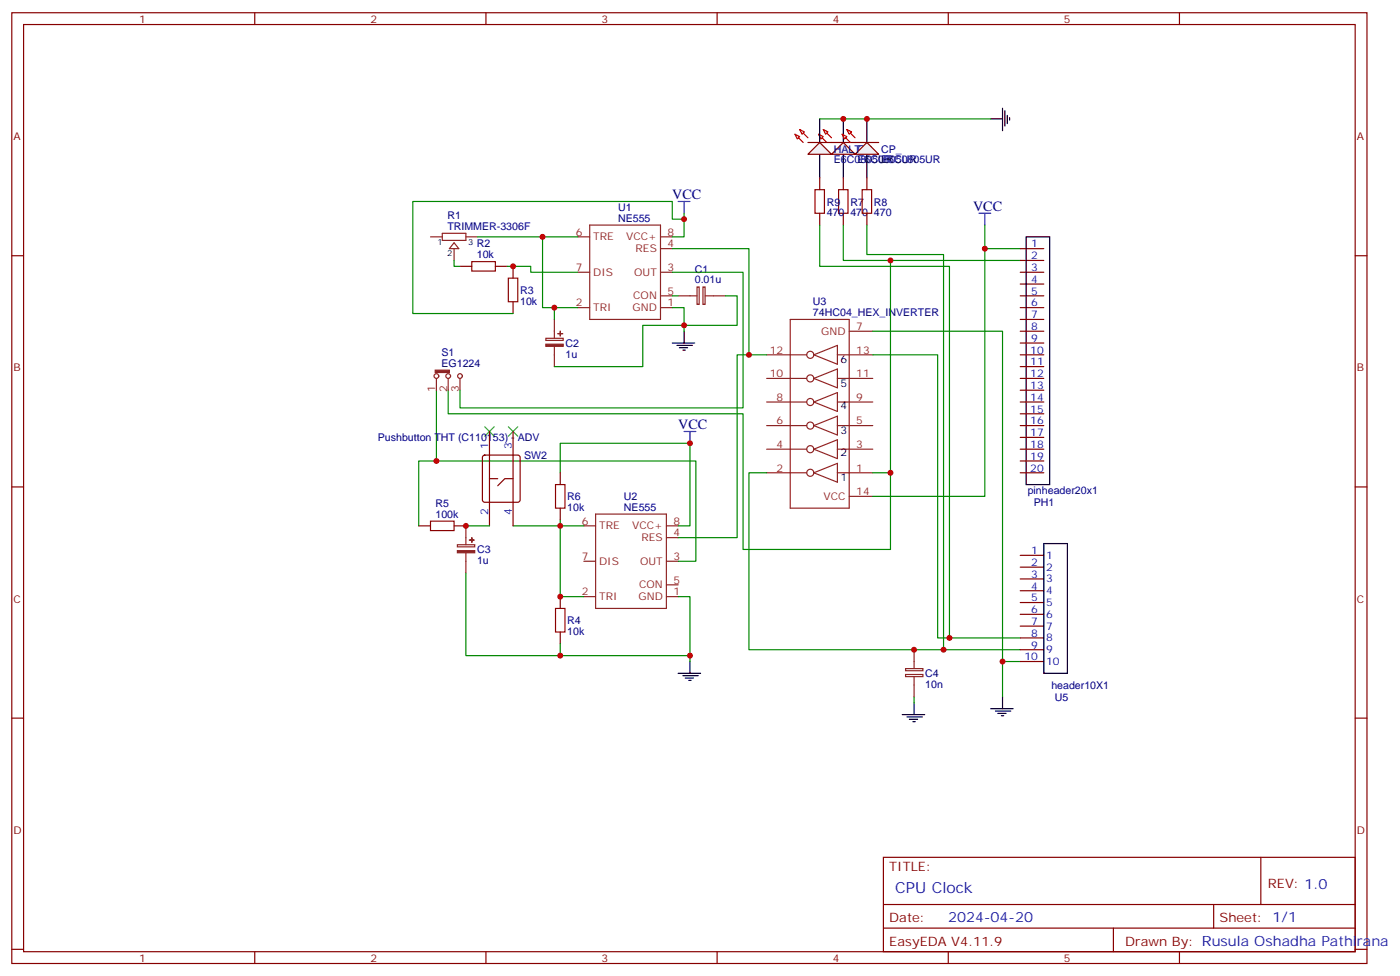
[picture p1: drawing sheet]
<svg xmlns="http://www.w3.org/2000/svg" width="419mm" height="292mm" viewBox="0 0 419 292" stroke-linecap="round" stroke-linejoin="round" font-family="sans-serif">
<g fill="none" stroke="#870000" stroke-width=".35">
<path d="M3.5 3.8h405.4v284.3h-405.4zM7.1 7.3h398.2v277.3h-398.2zM76.2 3.8v3.5M145.3 3.8v3.5M214.5 3.8v3.5M283.6 3.8v3.5M352.8 3.8v3.5M3.5 76.5h3.6M137.6 79.7h3.5M148.2 79.7h3.5M153.5 79.7v3.5M405.3 76.5h3.6"/>
<path d="M153.5 90.2v3.6M3.5 145.6h3.6M125.2 157.3h3.6M135.8 157.3h3.5M167.6 141.4v3.5M167.6 152v3.5M405.3 145.6h3.6M167.6 178.4v3.6M167.6 189v3.5M3.5 214.8h3.6M405.3 214.8h3.6M264.2 256.4h141.1v28.2h-141.1z"/>
<path d="M377.1 256.4v14.1M264.2 270.5h141.1M264.2 277.6h141.1M333 277.6v7M363 270.5v7.1M3.5 283.9h3.6M76.2 284.6v3.5M145.3 284.6v3.5M214.5 284.6v3.5M283.6 284.6v3.5M352.8 284.6v3.5M405.3 283.9h3.6"/>
</g>
<path d="M202.8 60.3h3.6M204.6 60.3v3.5M292.8 63.8h3.5M294.6 63.8v3.5M204.6 129h3.5M206.4 129v3.6" fill="none" stroke="#00f" stroke-width=".35"/>
<g fill="none" stroke="#008700" stroke-width=".35">
<path d="M135.8 77.9v1.8h1.8M142.9 70.8h19.4M151.7 79.7h7v1.7h14.2M172.9 70.8h-10.6v21.2h10.6M201.1 74.4h22.9v31.7h-3.5v54.7h-17.7M204.6 63.8v7h-3.5M204.6 65.5h-3.5v-5.2h-77.6v33.5h30M294.6 67.3v7.1h10.6M305.2 77.9h-38.9v63.5M165.8 92v3.5M201.1 92h3.5v7.1M201.1 81.4h21.1v40.6h-84.6v-5.3"/>
<path d="M201.1 88.5h1.7M217 88.5h3.5v8.8h-28.2v12.3h-26.5M134.1 116.7v7.1h88.1v40.5h44.1v-22.9h-5.2M261.1 106.1h19.4v84.7h24.7M125.2 157.3v-19.4h82.9v30h-5.3M153.5 157.3h21.1M167.6 141.4v-8.8h38.8v24.7h-3.6M167.6 155.5v22.9h7M229.3 141.4h-5.3v52.9h81.2M139.3 171.4v24.7h28.3M202.8 178.4h3.6v19.4M167.6 192.5v3.6h38.8"/>
<path d="M305.2 197.8h-5.3v10.6"/>
</g>
<g fill="none" stroke="#000" stroke-width=".35">
<path d="M252.2 35.6v7M252.2 46.1v7.1M204.6 99.1v3.5M201.1 102.6h6.7M202.5 103.3h4.6M203.2 104h2.5M204.3 104.7h.7M206.4 197.8v3.6M202.8 201.4h6.7M204.3 202.1h4.5M205 202.8h2.4M206 203.5h.7"/>
<path d="M296.3 211.9h6.7M297.7 212.7h4.6M298.4 213.4h2.5M299.5 214.1h.7M299.9 208.4v3.5"/>
</g>
<g fill="none" stroke="#8c2424" stroke-width=".35">
<path d="M128.8 70.8h3.5M132.3 69.8h7v2.1h-7zM135.8 72.6l1.4 1.8h-2.8zM135.8 74.4v3.5M139.3 70.8h3.6M172.9 70.8h3.5M176.4 67.3h21.2v28.2h-21.2zM197.6 70.8h3.5M197.6 74.4h3.5M165.8 95.5v5.7M172.9 81.4h3.5M172.9 92h3.5"/>
<path d="M197.6 81.4h3.5M197.6 92h3.5M197.6 88.5h3.5M202.8 88.5h5.7M208.5 85.8h.6v5.2h-.6zM210.3 85.8h.6v5.2h-.6zM211 88.5h6M236.4 95.5h17.6v56.5h-17.6zM254 99.1h7.1M163.3 101.2h5.2v.6h-5.2zM165.8 103.6v6M229.3 113.2h12"/>
<path d="M229.3 106.1h12M243.4 106.1l7.1-2.8v5.6zM243.4 113.2l7.1-2.9v5.7zM250.5 113.2h10.6M250.5 106.1h10.6M229.3 134.3h12M229.3 127.3h12M229.3 120.2h12M243.4 120.2l7.1-2.8v5.6zM243.4 127.3l7.1-2.8v5.6zM243.4 134.3l7.1-2.8v5.7zM250.5 134.3h10.6"/>
<path d="M250.5 127.3h10.6M250.5 120.2h10.6M139.3 157.3v5.6M174.6 157.3h3.6M178.2 153.7h21.1v28.3h-21.1zM199.3 157.3h3.5M229.3 141.4h12M243.4 141.4l7.1-2.8v5.6zM250.5 141.4h10.6M254 148.4h7.1M136.8 162.9h5.2v.6h-5.2zM139.3 165.4v6"/>
<path d="M174.6 167.9h3.6M174.6 178.4h3.6M199.3 167.9h3.5M199.3 178.4h3.5M199.3 174.9h3.5M199.3 160.8h3.5"/>
<circle cx="242.4" cy="113.2" r="1.06"/>
<circle cx="242.4" cy="106.1" r="1.06"/>
<circle cx="242.4" cy="127.3" r="1.06"/>
<circle cx="242.4" cy="120.2" r="1.06"/>
<circle cx="242.4" cy="134.3" r="1.06"/>
<circle cx="242.4" cy="141.4" r="1.06"/>
</g>
<path d="M141.1 78.2h7.1v2.9h-7.1zM152 83.2h2.9v7h-2.9zM128.8 155.9h7v2.8h-7zM166.2 144.9h2.8v7.1h-2.8zM166.2 182h2.8v7h-2.8z" fill="none" stroke="#a10000" stroke-width=".35"/>
<g fill="#8c2424" stroke="#8c2424" stroke-width=".35">
<path d="M163.3 102.9h5.2v.7h-5.2z"/>
<path d="M166.9 99.8h1.4z"/>
<path d="M167.6 99.1v1.4z"/>
<path d="M136.8 164.7h5.2v.6h-5.2z"/>
<path d="M140.4 161.5h1.4z"/>
<path d="M141.1 160.8v1.4z"/>
</g>
<path d="M252.2 42.6l3.6 3.5h-7.1z" fill="#f0f0f0" stroke="#870000" stroke-width=".35"/>
<path d="M246.2 38.7l2.5 2.5M244.8 40.1l2.5 2.5" fill="none" stroke="#f00" stroke-width=".35"/>
<g fill="#f0f0f0" stroke="#f00" stroke-width=".35">
<path d="M246.2 38.7l1.4 .7-.7 .7z"/>
<path d="M244.8 40.1l1.4 .8-.7 .7z"/>
</g>
<path d="M248.7 42.6h7.1" fill="none" stroke="#870000" stroke-width=".35"/>
<path d="M259.3 35.6v7M259.3 46.1v7.1" fill="none" stroke="#000" stroke-width=".35"/>
<path d="M259.3 42.6l3.5 3.5h-7z" fill="#f0f0f0" stroke="#870000" stroke-width=".35"/>
<path d="M253.3 38.7l2.5 2.5M251.9 40.1l2.5 2.5" fill="none" stroke="#f00" stroke-width=".35"/>
<g fill="#f0f0f0" stroke="#f00" stroke-width=".35">
<path d="M253.3 38.7l1.4 .7-.7 .7z"/>
<path d="M251.9 40.1l1.4 .8-.7 .7z"/>
</g>
<path d="M252.2 53.2v3.5M255.8 42.6h7M259.3 53.2v3.5M252.2 63.8v3.5M259.3 63.8v3.5" fill="none" stroke="#870000" stroke-width=".35"/>
<path d="M250.8 56.7h2.8v7.1h-2.8zM257.9 56.7h2.8v7.1h-2.8z" fill="none" stroke="#a10000" stroke-width=".35"/>
<path d="M245.2 35.6v7M296.3 35.6h3.6M299.9 32.4v6.7M300.6 33.1v4.6M301.3 34.5v2.5M302 35.2v.7M245.2 46.1v7.1" fill="none" stroke="#000" stroke-width=".35"/>
<path d="M245.2 35.6h51.1M252.2 67.3v10.6h14.1M259.3 67.3v8.8h22.9v118.2M130.5 116.7v21.2M224 106.1h5.3" fill="none" stroke="#008700" stroke-width=".35"/>
<path d="M241.7 46.1l3.5-3.5 3.5 3.5z" fill="#f0f0f0" stroke="#870000" stroke-width=".35"/>
<path d="M239.2 38.7l2.5 2.5M237.8 40.1l2.4 2.5" fill="none" stroke="#f00" stroke-width=".35"/>
<g fill="#f0f0f0" stroke="#f00" stroke-width=".35">
<path d="M239.2 38.7l1.4 .7-.7 .7z"/>
<path d="M237.8 40.1l1.4 .8-.7 .7z"/>
</g>
<g fill="none" stroke="#870000" stroke-width=".35">
<path d="M241.7 42.6h7M245.2 53.2v3.5M245.2 63.8v3.5M305.2 74.4h7M305.2 77.9h7M305.2 81.4h7M305.2 84.9h7M305.2 88.5h7M305.2 92h7M305.2 95.5h7M305.2 99.1h7M305.2 102.6h7"/>
<path d="M305.2 106.1h7M305.2 109.6h7M305.2 113.2h7M305.2 116.7h7M144.5 136.3l.5-.2h9.9l.5 .2 .2 .5v12.7l-.3 .5-.4 .2h-9.9l-.5-.2-.2-.5v-12.7zM146.4 129v28.3M153.5 129v28.3M305.2 120.2h7M305.2 123.8h7M305.2 127.3h7M305.2 130.8h7M305.2 134.3h7"/>
<path d="M305.2 137.9h7M146.4 143.2h2.5M153.5 143.2h-2.5l-2.1 2.1M305.2 141.4h7M305.2 166.1h7M305.2 169.6h7M305.2 173.1h7M305.2 176.7h7M305.2 180.2h7M305.2 183.7h7M305.2 187.3h7M305.2 190.8h7"/>
<path d="M305.2 194.3h7M305.2 197.8h7"/>
</g>
<path d="M243.8 56.7h2.8v7.1h-2.8z" fill="none" stroke="#a10000" stroke-width=".35"/>
<path d="M245.2 67.3v12.4h38.8v111.1M294.6 74.4v74h-33.5M261.1 99.1h38.8v98.7M139.3 157.3h7.1M273.4 208.4v1.8" fill="none" stroke="#008700" stroke-width=".35"/>
<g fill="none" stroke="#8c2424" stroke-width=".35">
<path d="M130.5 113.2v3.5M134.1 113.2v3.5M137.6 113.2v3.5M270.9 200h5.1v.6h-5.1zM273.4 194.3v5.7M270.9 201.7h5.1v.7h-5.1zM273.4 202.4v6"/>
<circle cx="130.5" cy="112.5" r=".71"/>
<circle cx="134.1" cy="112.5" r=".71"/>
<circle cx="137.6" cy="112.5" r=".71"/>
</g>
<path d="M306.9 70.8h7.1v74.1h-7.1zM312.2 162.6h7.1v38.8h-7.1zM269.9 213.7h6.7M271.3 214.4h4.6M272 215.1h2.5M273 215.8h.8M273.4 210.2v3.5" fill="none" stroke="#000" stroke-width=".35"/>
<path d="M145 127.6l2.8 2.9M147.8 127.6l-2.8 2.9M152 127.6l2.9 2.9M154.9 127.6l-2.9 2.9" fill="none" stroke="#3c3" stroke-width=".35"/>
<path d="M130.2 110.7h4.2v.7h-4.2z" fill="#8c2424" stroke="#8c2424" stroke-width=".35"/>
<g fill="#c00">
<circle cx="162.3" cy="70.8" r=".88"/>
<circle cx="153.5" cy="79.7" r=".88"/>
<circle cx="204.6" cy="65.5" r=".88"/>
<circle cx="204.6" cy="97.3" r=".88"/>
<circle cx="165.8" cy="92" r=".88"/>
<circle cx="167.6" cy="157.3" r=".88"/>
<circle cx="167.6" cy="178.4" r=".88"/>
<circle cx="206.4" cy="196.1" r=".88"/>
<circle cx="167.6" cy="196.1" r=".88"/>
<circle cx="259.3" cy="35.6" r=".88"/>
<circle cx="266.3" cy="77.9" r=".88"/>
<circle cx="224" cy="106.1" r=".88"/>
<circle cx="206.4" cy="132.6" r=".88"/>
<circle cx="130.5" cy="137.9" r=".88"/>
<circle cx="282.2" cy="194.3" r=".88"/>
<circle cx="252.2" cy="35.6" r=".88"/>
<circle cx="284" cy="190.8" r=".88"/>
<circle cx="266.3" cy="141.4" r=".88"/>
<circle cx="299.9" cy="197.8" r=".88"/>
<circle cx="294.6" cy="74.4" r=".88"/>
<circle cx="273.4" cy="194.3" r=".88"/>
<circle cx="139.3" cy="157.3" r=".88"/>
</g>
<text font-size="4.6" fill="#00f" x="267.8" y="267">CPU Clock</text>
<g font-size="4.2" fill="#000080">
<text x="201.1" y="59.5">VCC</text>
<text x="291" y="63.1">VCC</text>
<text x="202.8" y="128.3">VCC</text>
</g>
<text font-size="4.2" fill="#00f" x="283.6" y="275.8">2024-04-20</text>
<g font-size="3.9" fill="#800">
<text x="266" y="260.6">TITLE:</text>
<text x="379.2" y="265.6">REV: 1.0</text>
<text x="266" y="275.8">Date:</text>
<text x="364.8" y="275.8">Sheet: 1/1</text>
<text x="266" y="282.9">EasyEDA V4.11.9</text>
<text x="336.5" y="282.9">Drawn By: Rusula Oshadha Pathirana</text>
</g>
<g font-size="3.2" fill="#800">
<text x="41.6" y="6.8">1</text>
<text x="110.8" y="6.8">2</text>
<text x="179.9" y="6.8">3</text>
<text x="249.1" y="6.8">4</text>
<text x="318.2" y="6.8">5</text>
<text x="4.1" y="41.9">A</text>
<text x="405.9" y="41.9">A</text>
<text x="4.1" y="111.1">B</text>
<text x="405.9" y="111.1">B</text>
<text x="4.1" y="180.2">C</text>
<text x="405.9" y="180.2">C</text>
<text x="4.1" y="249.3">D</text>
<text x="405.9" y="249.3">D</text>
<text x="41.6" y="287.6">1</text>
<text x="110.8" y="287.6">2</text>
<text x="179.9" y="287.6">3</text>
<text x="249.1" y="287.6">4</text>
<text x="318.2" y="287.6">5</text>
</g>
<g font-size="3.2" fill="#000080">
<text x="249.4" y="45.6">HALTCP</text>
<text x="263.5" y="45.6">CP_</text>
<text x="249.4" y="48.8">E6C0805UR</text>
<text x="256.5" y="48.8">E6C0805UR</text>
<text x="263.5" y="48.8">E6C0805UR</text>
<text x="133.8" y="65.5">R1</text>
<text x="184.9" y="63.1">U1</text>
<text x="247.3" y="64.7">470</text>
<text x="247.3" y="61.5">R9</text>
<text x="254.4" y="64.7">470</text>
<text x="254.4" y="61.5">R7</text>
<text x="261.4" y="64.7">470</text>
<text x="261.4" y="61.5">R8</text>
<text x="133.8" y="68.7">TRIMMER-3306F</text>
<text x="184.9" y="66.3">NE555</text>
<text x="142.6" y="77.2">10k</text>
<text x="142.6" y="74">R2</text>
<text x="207.8" y="81.5">C1</text>
<text x="155.6" y="87.8">R3</text>
<text x="207.8" y="84.8">0.01u</text>
<text x="155.6" y="91.1">10k</text>
<text x="243.2" y="94.5">74HC04_HEX_INVERTER</text>
<text x="243.2" y="91.2">U3</text>
<text x="132" y="106.4">S1</text>
<text x="169.2" y="107">1u</text>
<text x="169.2" y="103.7">C2</text>
<text x="132" y="109.6">EG1224</text>
<text x="113" y="131.9">Pushbutton THT (C110153) - ADV</text>
<text x="156.7" y="137.2">SW2</text>
<text x="169.7" y="149.6">R6</text>
<text x="186.6" y="149.5">U2</text>
<text x="307.4" y="147.8">pinheader20x1</text>
<text x="130.3" y="154.8">100k</text>
<text x="130.3" y="151.6">R5</text>
<text x="169.7" y="152.8">10k</text>
<text x="186.6" y="152.7">NE555</text>
<text x="309.2" y="151.4">PH1</text>
<text x="142.7" y="165.4">C3</text>
<text x="142.7" y="168.7">1u</text>
<text x="169.7" y="189.9">10k</text>
<text x="169.7" y="186.6">R4</text>
<text x="276.8" y="202.5">C4</text>
<text x="276.8" y="205.7">10n</text>
<text x="314.5" y="206">header10X1</text>
<text x="315.5" y="209.6">U5</text>
</g>
<g font-size="3.2" fill="#8d2323">
<text x="172.3" y="70.5">6</text>
<text x="177.4" y="71.9">TRE</text>
<text x="187.3" y="71.9">VCC+</text>
<text x="199.7" y="70.5">8</text>
<text x="190.1" y="75.4">RES</text>
<text x="199.7" y="74">4</text>
<text x="172.3" y="81.1">7</text>
<text x="177.4" y="82.5">DIS</text>
<text x="189.7" y="82.5">OUT</text>
<text x="199.7" y="81.1">3</text>
<text x="189.4" y="89.5">CON</text>
<text x="199.7" y="88.1">5</text>
<text x="172.3" y="91.7">2</text>
<text x="177.4" y="93.1">TRI</text>
<text x="189.2" y="93.1">GND</text>
<text x="199.7" y="91.7">1</text>
<text x="245.7" y="100.1">GND</text>
<text x="256.1" y="98.7">7</text>
<text x="230.2" y="105.8">12</text>
<text x="256.1" y="105.8">13</text>
<text x="230.2" y="112.8">10</text>
<text x="256.1" y="112.8">11</text>
<text x="130.2" y="117.3" transform="rotate(-90 130.2 117.3)">1</text>
<text x="133.7" y="117.3" transform="rotate(-90 133.7 117.3)">2</text>
<text x="137.2" y="117.3" transform="rotate(-90 137.2 117.3)">3</text>
<text x="232.2" y="119.9">8</text>
<text x="256.1" y="119.9">9</text>
<text x="232.2" y="126.9">6</text>
<text x="256.1" y="126.9">5</text>
<text x="232.2" y="134">4</text>
<text x="256.1" y="134">3</text>
<text x="232.2" y="141">2</text>
<text x="256.1" y="141">1</text>
<text x="246.3" y="149.5">VCC</text>
<text x="256.1" y="148.1">14</text>
<text x="174" y="156.9">6</text>
<text x="179.2" y="158.3">TRE</text>
<text x="189.1" y="158.3">VCC+</text>
<text x="191.9" y="161.9">RES</text>
<text x="201.4" y="156.9">8</text>
<text x="201.4" y="160.4">4</text>
<text x="174" y="167.5">7</text>
<text x="201.4" y="167.5">3</text>
<text x="179.2" y="168.9">DIS</text>
<text x="191.5" y="168.9">OUT</text>
<text x="174" y="178.1">2</text>
<text x="179.2" y="179.5">TRI</text>
<text x="191" y="179.5">GND</text>
<text x="191.2" y="176">CON</text>
<text x="201.4" y="178.1">1</text>
<text x="201.4" y="174.6">5</text>
</g>
<g font-size="3.2" fill="#00f">
<text x="308.4" y="74">1</text>
<text x="308.4" y="77.5">2</text>
<text x="308.4" y="81.1">3</text>
<text x="308.4" y="84.6">4</text>
<text x="308.4" y="88.1">5</text>
<text x="308.4" y="91.7">6</text>
<text x="308.4" y="95.2">7</text>
<text x="308.4" y="98.7">8</text>
<text x="308.2" y="105.8">10</text>
<text x="308.4" y="102.2">9</text>
<text x="308.2" y="109.3">11</text>
<text x="308.2" y="112.8">12</text>
<text x="308.2" y="116.3">13</text>
<text x="308.2" y="119.9">14</text>
<text x="308.2" y="123.4">15</text>
<text x="308.2" y="126.9">16</text>
<text x="308.2" y="130.5">17</text>
<text x="146" y="134.3" transform="rotate(-90 146 134.3)">1</text>
<text x="153.1" y="134.3" transform="rotate(-90 153.1 134.3)">3</text>
<text x="308.2" y="134">18</text>
<text x="308.2" y="137.5">19</text>
<text x="308.2" y="141">20</text>
<text x="146" y="154" transform="rotate(-90 146 154)">2</text>
<text x="153.1" y="154" transform="rotate(-90 153.1 154)">4</text>
<text x="308.4" y="165.7">1</text>
<text x="312.9" y="167.1">1</text>
<text x="308.4" y="169.3">2</text>
<text x="308.4" y="172.8">3</text>
<text x="312.9" y="170.7">2</text>
<text x="308.4" y="176.3">4</text>
<text x="308.4" y="179.8">5</text>
<text x="312.9" y="174.2">3</text>
<text x="312.9" y="177.7">4</text>
<text x="308.4" y="183.4">6</text>
<text x="312.9" y="181.3">5</text>
<text x="312.9" y="184.8">6</text>
<text x="308.4" y="186.9">7</text>
<text x="308.4" y="190.4">8</text>
<text x="312.9" y="188.3">7</text>
<text x="312.9" y="191.8">8</text>
<text x="306.4" y="197.5">10</text>
<text x="308.4" y="194">9</text>
<text x="312.9" y="195.4">9</text>
<text x="312.9" y="198.9">10</text>
</g>
<g font-size="3.2">
<text x="251.4" y="108.6">6</text>
<text x="251.4" y="115.6">5</text>
<text x="251.4" y="122.3">4</text>
<text x="251.4" y="129.8">3</text>
<text x="251.4" y="136.5">2</text>
<text x="251.4" y="143.9">1</text>
</g>
<g font-size="2.5">
<text x="130.9" y="73.3">1</text>
<text x="133.7" y="76.5">2</text>
<text x="140.1" y="73.3">3</text>
</g>
</svg>
